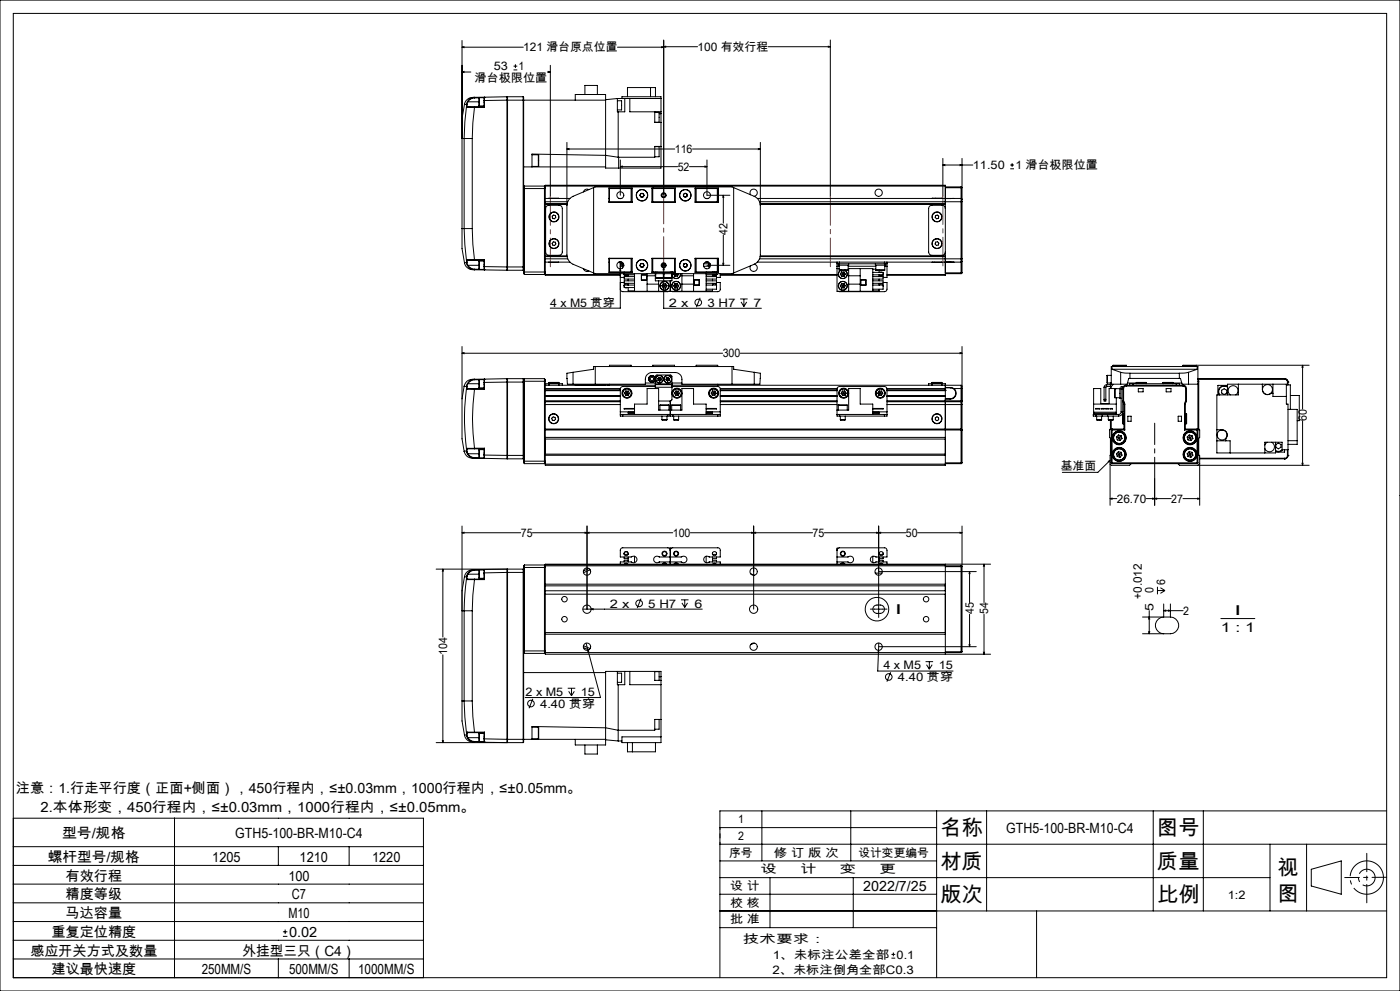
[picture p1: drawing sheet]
<svg xmlns="http://www.w3.org/2000/svg" width="420mm" height="297mm" viewBox="0 0 420 297" stroke-linecap="round" stroke-linejoin="round" font-family="sans-serif">
<g fill="none" stroke="#000" stroke-width=".3">
<path d="M0 0h420v297h-420zM4 4h412v289h-412zM138.6 14.1l.6-.1v.3zM138.6 12.1v56.4M138.6 14.1h18.4M154.1 19.8h1.1M154.6 19.3v1.1M165.1 19.6v39.4M185.2 14.1h13.9M198.5 14l.6 .1-.6 .2zM199.1 14l.6-.1v.2zM199.1 12v46.5"/>
<path d="M199.1 14h10.2M230.5 14h18.6M248.5 13.9l.6 .1-.6 .1zM249.1 12v46.9M138.6 21.6l.6-.2v.3zM138.6 21.6h2.7M139.3 31.3l-.7 4.2v6h.6M139.3 31.3l.6 .1M139.9 31.9l-.4 4.6-.3 5M139.9 31.9l.3 .2M139.9 31.4v.5M140.1 31.8l.2 .2"/>
<path d="M140.1 31.8l-.2 .1M140.1 31.3v.5M140.1 31.3l-.2 .1M140.2 32.1l2.1 .1M140.2 30.4l-.3 1M140.2 30.4l.1 .1M140.3 32h2M140.3 32l-.1 .1M140.3 30.5l-.2 .8M140.3 30.5h3.4M142.3 29.2h-.2a2.61 2.61 0 0 0-2.8 2.1M142.3 32.2l-.4 4.6-.2 4.7"/>
<path d="M142.3 32v.2M142.3 29.2l-1.5 .6-.6 .6M142.3 29.2v.1M142.3 29.3l-.8 .2-1.2 1M142.3 32.2h3M142.3 32h2.9M143.7 29.3l.1 2.4M143.7 29.3h-1.4M143.8 29.3h-.1M143.8 29.3v2.4M143.8 29.3h1.4M143.8 31.7h1.4"/>
<path d="M145.2 30.1h.1M145.2 29.3v.8M145.2 32l.1 .2M145.2 30.1v1.9M145.2 29.3h.1M145.3 29.1v1M145.3 29.1l6.8-.1v1M145.3 29.1l-.1 .2M145.3 30.1v2.1M145.3 29.1l-3 .1M152.1 30v50M152.1 30l-6.8 .1"/>
<path d="M152.1 30h29.6M152.3 29v52M152.3 29l-.2 .2M152.3 29h4.7M154.1 21h1.1M157 29v52M157 29l.1 51M164.2 21.6h.9M164.5 21.4l.6 .2-.6 .1zM172.6 30v-1.7h9.1v22.1h16.6v-13.7M175.5 28.3v-2.7h3.7v2.7M185.2 30.2h1.3v2.7h-1.3"/>
<path d="M185.2 29.5v4h2.2v-4M185.2 29.5h13.1M185.2 29.5l-3.5 .4M185.5 33.5v13.6M186.6 29.5v-.5h11.7v5.1M188.2 29v-2.8h8.4v2.8M188.9 29.5v4h9.4M195.2 26.2v2.8M196.4 33.7h1.3v3M196.4 33.5v3.2h1.9M197.7 34.1h.6M198.3 34.1v2.6"/>
<path d="M139.2 41.5h2.5M139.2 41.5v27M141.7 41.5v27M157.1 50h24.6M157.1 56.5h6.5M157.3 55.8v26.5M157.3 55.8h6M157.3 55.8l-.2 .2M159.6 49.9h1.9M159.6 46.4h1.9M161.5 46.4v3.5M163.3 55.8v26.5"/>
<path d="M163.3 55.8l.3 .2M163.6 55.8v-.3h120v.3M163.6 56v.5M163.6 55.8v.2M163.6 56.5v25M163.6 59.5h7.4M163.6 55.8h120M164.6 59.5h3M170.1 44.7l.6-.2v.3zM170.1 42.7v34.3l.5 1.1 .8 .8 6.7 2.9M170.1 44.7h32.3M176.7 56.8a1.1 1.1 0 0 0-1.7 .7"/>
<path d="M178.1 56.2l-6.2 2.6a3.1 3.1 0 0 0-1.8 2.8M178.1 56.2v25.6M178.1 56.2l.5-.2h41l.5 .2M182.7 59.5h.1M182.7 56.4h7v4.2h-7zM185.5 47.1l-3.8-.5-22.1-.4v3.8M185.6 47.1v3.3M185.6 59.5h.9M186.1 49.9l.6-.1v.3zM186.1 47.9v10.6M186.1 49.9h17.2M189.3 56.5v4"/>
<path d="M189.7 56.5h-6.9v4.1M192 58.5l.3 .5M192.3 59h.6M192.3 58l-.3 .5M192.3 58h.6M192.9 58l.3 .5M193.2 58.5l-.3 .5M195.6 56.4h7v4.2h-7zM195.6 56.5h7M195.8 56.5v4M196 56.4l.1 .1M196.4 44h1.3v3h-1.3"/>
<path d="M198.3 43.9h-1.9v3.2h-10.9M202.4 56.5v4M205 58.3l.1 .6M205.1 58.9l.6 .2M205.5 58l.5 .1M205.5 58l-.5 .3M206 58.1l.1 .6M206.1 58.7l-.4 .4M206.8 49.9h5.3M207.8 44.7h20.3M208.5 56.5h6.8v4.1M208.5 56.4h7v4.2h-7z"/>
<path d="M208.8 56.5v4M211.5 49.8l.6 .1-.6 .2zM211.6 59.5h.9M212.1 47.9v10.6h6.9M215.2 56.5v4M215.3 59.5h.2M217 58.5l.1 .6h-.2zM217 58.5v8.4M220.1 56.2v25.6M220.1 56.2l6.2 2.6M225.2 58.4a1.1 1.1 0 0 1 .4-1.6 1.1 1.1 0 0 1 1.5 .6 1.1 1.1 0 0 1-.8 1.4M226.3 58.8a3.1 3.1 0 0 1 1.8 2.8"/>
<path d="M227.2 59.5h57.9M227.5 44.5l.6 .2-.6 .1zM228.1 42.7l-.1 34.3-.4 1.1-.8 .8-6.7 2.9M279.6 59.5h3M282.9 49.5l.6-.2v.3zM282.9 49.5h9M282.9 47.5v11.2M283.6 59.5v1M283.6 55.8v3.7M283.6 56h4.7M283.6 56.3h4.7M285.1 59.5h1.1"/>
<path d="M285.1 59.5h.1M286.2 59.5h-1.1M286.2 59.5h2.1M288 49.3l.6 .2-.6 .1zM288.3 59.5v1M288.3 59.5l.3 .2M288.3 56v.3M288.3 56l.3 .3h-.3M288.3 56.3v3.2M288.6 47.5v12.2M288.6 59.7v.8M303.1 50.6h1.1"/>
<path d="M303.1 49.5h1.1M303.6 48.9v1.1M138.6 68.5v6l.7 4.3M138.6 68.5h.6M139.2 68.5l.7 9.6M139.2 68.5h2.5M139.3 78.8a2.67 2.67 0 0 0 3 2.1M139.9 78.1l.2 .1M139.9 78.1v.6M139.9 78.7h.2M139.9 78.7l.3 .9M139.9 78.7l-.6 .1"/>
<path d="M140.1 78.7l.2 .8M140.1 78.2v.5M140.2 77.9l-.3 .2M140.2 77.9l.1 .1M140.2 79.6a2.56 2.56 0 0 0 2.1 1.3M140.3 78h2M140.3 78l-.2 .2M140.3 79.5l-.1 .1M140.3 79.5l1.3 1 .7 .2M140.3 79.5h3.4M141.7 68.5l.2 4.7 .4 4.7M142.3 77.9h-2.1"/>
<path d="M142.3 77.9v.1M142.3 77.9h3M142.3 78h2.9M143.8 78.2l-.1 2.5M143.8 78.2v2.5M143.8 78.2h1.4M145.2 79.9h.1M145.2 79.9v.8M145.2 78v1.9M145.3 79.9v1M145.3 77.9l-.1 .1M145.3 77.9v2"/>
<path d="M145.3 79.9l6.8 .1M163.6 61.2h6.5M163.6 76.8h6.5M163.6 78.6h7.4M163.6 61.3h6.5M163.6 60.5h6.7M163.6 77.6h6.7M163.6 61.1h6.5M163.6 76.9h6.5M164 61.8l.5-.3h3.2a.97 .97 0 0 1 1 1v13a.97 .97 0 0 1-1 1h-3a.96 .96 0 0 1-1-1v-13zM164.6 78.6h3M165.7 64.8l.4-.4 .6 .3v.5l-.4 .4-.6-.2z"/>
<path d="M166 72.5l.5 .1 .3 .5-.4 .5-.6-.1-.2-.5zM182.7 78.6h.1M182.7 77.4h7v4.2h-7zM182.7 60.5h.1M182.7 77.6h.1M182.8 77.4v4.1h6.9M182.8 60.5h6.9M182.8 77.5h6.9M185.6 78.6h.9M186.1 78.5v13.9h-21M186.6 79.1v.4h.5M186.7 79.5v.8"/>
<path d="M186.8 79.1h-.7v.7h.6M186.8 78.8v.3M186.8 79.1h.2M189.3 77.5v4M192 79.5l.3 .5M192.3 79l-.3 .5M192.9 79l.3 .5M192.9 79h-.6M193.2 79.5l-.3 .5M195.6 77.4h7v4.2h-7zM195.6 60.5h7M195.6 77.5h7"/>
<path d="M195.8 77.5v4M198.6 79.5h1M198.9 79.1h.4M199.1 78.8v13.6h29.3M202.4 77.5v4M205 79.7l.4 .4M205.2 79.1l-.2 .6M205.7 78.9l.5 .5M205.7 78.9l-.5 .2M206 79.9l-.6 .2M206.2 79.4l-.2 .5M208.5 77.4h7v4.2h-7z"/>
<path d="M208.5 60.5h6.8M208.5 77.5h6.8M208.8 77.5v4M211.1 79.8h1.6M211.1 79.1h1.9M211.6 78.6h.9M212.1 79.5h6.9M212.6 79.1v.4h.5M212.7 79.5v.8M215.2 77.5v4M215.3 79.1h.2M215.3 78.6h.2"/>
<path d="M215.3 77.4v4.1h-6.8M215.3 60.5h.2M215.3 77.6h.2M215.4 79.8h.1M216.9 78.9h.2l-.1 .6zM217 70.4v9.1M226.3 79.2a1.1 1.1 0 0 1 .9 1.4 1.1 1.1 0 0 1-1.6 .6 1.1 1.1 0 0 1-.4-1.5M227.2 78.6h23.9M227.9 60.5h60.4M227.9 77.6h60.4M228 61.1h55.6M228 76.9h55.6"/>
<path d="M228.1 61.2h55.5M228.1 76.8h55.5M228.1 61.3h55.5M251.1 79.1h.7M251.1 78.6h.7M251.1 79.1v.7M251.1 79.8v7.5h10.7v-6.8h-7.3M251.1 78.6v.5M251.1 79.8h.6M251.6 79.1v.4h3v-.4M251.7 79.5v1.4M251.8 78.6v.5"/>
<path d="M251.8 78.6h13.5M251.8 79.1h13.5M254.5 79.5v1.4M254.5 79.8h8.2M262.6 79.1v.4h3v-.4M262.7 79.5v1.4M265.3 79.1h.8M265.3 78.6h.8M265.3 78.6v.5M265.4 79.5v1.4M265.4 79.8h.7M266.1 79.1v.7"/>
<path d="M266.1 78.6v.5M266.1 79.8v3.3h-1.2M279.6 78.6h3M280.6 64.7l.6-.3 .4 .4v.6l-.6 .2-.4-.4zM280.7 72.6l.6-.1 .4 .4-.2 .5-.6 .2-.4-.5zM283.6 62.5a.97 .97 0 0 0-1-1h-3a.96 .96 0 0 0-1 1v13a.96 .96 0 0 0 1 1h3a.97 .97 0 0 0 1-1M283.6 77.6v1M283.6 77.6v.9M283.6 60.5v17.1M283.6 78.6v3.7M285.1 78.5l1.1 .1M285.1 78.6h1.1"/>
<path d="M285.1 78.5v.1M285.1 78.5l-19 .1M286.2 78.6h2.1M288.3 60.5h.3M288.3 77.6h.3M288.3 77.6v1M288.3 60.5v17.1M288.3 78.6v3.2M288.6 77.6v.7M288.6 78.3l-.3 .3M288.6 60.5v17.1M288.6 78.3v3.5"/>
<path d="M142.3 80.7v.2M142.3 80.9h3M142.3 80.7h1.4M143.7 80.7h.1M143.8 80.7h1.4M145.2 80.7l.1 .2M145.2 80.7h.1M152.1 80v1l-6.8-.1M152.1 80h5M152.1 80.9l.2 .1M152.3 81h4.7M157.1 80v1.5"/>
<path d="M157.1 81.5v.5l.2 .3M157.1 80.9l-.1 .1M157.1 81.5h6.5M157.3 82.3h6M163.6 82.3v.2h22.5M163.6 81.5v.5M163.6 82v.3M163.6 82.3h22.5M163.6 82l-.3 .3M175 80.5a1.12 1.12 0 0 0 1.7 .7M178.1 81.8l.5 .2h41l.5-.2M186.1 80.6l.1 .6h-.3z"/>
<path d="M186.1 86.7l.2 .5 .5 .2 13.9-.1M186.1 83.1h1.2M186.1 84.7h1.2M187.2 82l.1 .3M187.2 82.3h.1M187.3 85.4a.63 .63 0 0 1 .5-.3 .63 .63 0 0 1 .6 .3M187.3 82.4a.61 .61 0 0 0 .5 .4 .61 .61 0 0 0 .6-.4M187.3 81.5v.1M187.3 82v.4M187.3 85.4v.8h3.1M187.3 85.4h3.1M187.3 82.4h3.1"/>
<path d="M187.3 85.5v.3M187.3 82.5h1M187.5 86.2h.7M188.5 82.4v.5M188.5 83.6v.6M188.5 84.9v.5M188.5 86.2v1h1.9M190.4 82v5.3h21.4v-5.3M190.4 82.9h-3.1v.7h3.1M190.4 84.2h-3.1v.7h3.1M192.3 80h.6M192.4 82.4h1.6v1.6h-1.6z"/>
<path d="M192.4 83.9v-1.5h1.6v1.5M194.1 82v5.3M194.1 82.7h2.5M194.1 85.2h3.5M195.6 81.5h7M196.1 81.5l-.1 .1M196.6 82v.3M196.6 83.4v.8h5v-.8M196.6 81.5v.1M196.6 82.3v1.1M196.6 83.4h5M196.6 82.3h.1"/>
<path d="M196.7 83.2h.1M196.7 83.2h2.3M196.7 82v1.2M197.1 81.5v.1M197.6 84.2v3.1M198.6 85.7l.4 .6M198.6 85.7h1.5M199 85h.7M199 85l-.4 .7M199 86.3h.7M199 85l.4 .7M199 83.2l-2.3 .1"/>
<path d="M199 82v1.2M199 82.3h.2M199.1 80.3l.1 .6h-.3zM199.2 83.2l1.4 .1M199.2 83.2h1.4M199.2 82v1.2M199.4 85.7l-.4 .6M199.4 85.7l.3 .6M199.7 85l.4 .7M199.7 85l-.3 .7M200.1 85.7l-.4 .6M200.6 83.2h.9"/>
<path d="M201.1 81.5v.1M201.1 84.2v3.1M201.5 83.2l-.9 .1M201.5 82v1.2M201.5 82.3h.1M201.6 82v.3M201.6 81.5v.1M201.6 82.3v1.1M201.6 81.5v.2M201.7 81.5l-.1 .1M202.1 85.7h1.5M202.1 82.2h1.5"/>
<path d="M202.1 82.2l.4 .6M202.1 85.7l.4 .6M202.2 82l-.1 .2M202.4 81.6h.1M202.5 85h.7M202.5 86.3h.7M202.5 82.8h.7M202.5 85l-.4 .7M202.5 85l.3 .7M202.7 82l.1 .2M202.8 82.2l-.3 .6M202.8 82.2l.4 .6"/>
<path d="M202.8 85.7l-.3 .6M202.8 85.7l.4 .6M202.9 82l-.1 .2M203.2 85l.4 .7M203.2 85l-.4 .7M203.5 82l.1 .2M203.6 82.2l-.4 .6M203.6 85.7l-.4 .6M204.1 82a1.3 1.3 0 0 1-1 1.4 1.3 1.3 0 0 1-1.5-.9M204.2 82a1.36 1.36 0 0 1-1 1.5 1.36 1.36 0 0 1-1.6-.8M204.6 82v5.3M204.6 82.7h3.5"/>
<path d="M204.6 85.2h3.5M208.1 82v5.3M208.2 83.9h1.6v1.6h-1.6zM208.2 83.9h1.5v1.5h-1.5zM210 89.2l-1.1 2.9M211.8 80.5h.1M211.8 81.5v.1M211.8 82.9h3.1v.7h-3.1M211.8 84.2h3.1v.7h-3.1M211.8 85.4h3.1v1.3h-3.1M211.8 82.4h3.1M213.7 84.9v.5a.63 .63 0 0 1 .6-.3 .63 .63 0 0 1 .6 .3"/>
<path d="M213.7 81.5v.1M213.7 83.6v.6M213.7 86.7v.5h-1.9M213.8 82.5h1M214 81.6h.7M214.9 82.4a.61 .61 0 0 1-.6 .4 .61 .61 0 0 1-.6-.4v.5M214.9 81.6h.1M214.9 82v.3zM214.9 85.5v.3M214.9 84.7h1.2l-.1 2.3-.7 .4-13.8-.1M214.9 82.3h.1M215.4 81h.1"/>
<path d="M216.1 82v1.1h-1.2M216.1 82.5h35M216.1 82.3h35M222 89.6h2.3M222.3 90.5l.9 1.4M223.2 89.6v2.3M224 90.5l-.8 1.4M251.1 80.5h.6M251.7 80.9h.1M251.7 80.9h2.8M252.1 82.2l.4 .6M252.1 82.2h1.5"/>
<path d="M252.1 85.7l.4 .6M252.2 81a1.35 1.35 0 0 0-.4 2 1.35 1.35 0 0 0 2.1 0 1.35 1.35 0 0 0-.4-2M252.3 81a1.3 1.3 0 0 0-.5 2 1.3 1.3 0 0 0 2.1 0 1.3 1.3 0 0 0-.6-2M252.4 81.5h.8M252.4 81.5l-.3 .7M252.4 81.5l.8 1.3M252.4 85l-.3 .7M252.4 85l.9 1.3M253.2 85h-.8M253.2 85l.4 .6M253.2 85l-.7 1.3M253.2 82.8h-.7"/>
<path d="M253.2 81.5l.4 .7M253.2 81.5l-.7 1.3M253.3 86.3h-.8M253.6 82.2l-.4 .6M253.6 85.6l-.3 .7M253.6 85.6l-1.5 .1M254.5 80.9l-2.7 .1M254.6 80.5v6.8M254.6 82.7h3.5M254.6 85.2h3.5M258.1 80.5v6.8M258.2 83.9h1.6v1.6h-1.6z"/>
<path d="M258.2 83.9h1.6v1.5h-1.6M261.8 81.6h3.1v.8M261.8 82.9h3.1v.7h-3.1M261.8 84.2h3.1v.7h-3.1M261.8 85.4h3.1M261.8 82.4h3.1M261.8 80.7h.9M262.7 80.9l.1 .1M262.7 80.9h2.7M262.8 81h.1M262.8 81h2.6M263.7 81v.6"/>
<path d="M263.7 82.4v.5M263.7 83.6v.6M263.7 84.9v.5M263.7 86.7v.5h-1.9M263.8 82.4a.61 .61 0 0 0 .6 .4 .61 .61 0 0 0 .5-.4M263.8 85.4a.63 .63 0 0 1 .6-.3 .63 .63 0 0 1 .5 .3M263.8 82.5h1.1M264 81.6h.7M264.9 82v.3M264.9 85.5v.3M264.9 84.7h1.2v2a.73 .73 0 0 1-.8 .7l-13.8-.1M264.9 85.4v1.3h-3.1"/>
<path d="M264.9 82.3h.1M265.4 81h.1M266.1 82.3h17.5M283.6 82.3v.2h-17.5M283.6 82h4.7M283.6 81.8h4.7M288.3 81.8h.3M288.3 81.8v.2M288.6 81.8l-.3 .2M138.6 105.9l.6-.2v.3zM138.6 103.9v15.6M138.6 105.9h78.2"/>
<path d="M138.6 119.5v12l.6 3.8M139.2 115.7l-.6 3.8M139.2 115.7h.1M139.3 115.7l.6 .1M139.9 116.4a69.6 69.6 0 0 0 0 18.2M139.9 116.4l.3 .2M139.9 115.8v.6M140.1 116.3l.2 .2M140.1 116.3l-.2 .1M140.1 115.8v.5M140.1 115.8h-.2M140.2 116.6l2.1 .1"/>
<path d="M140.2 114.9l-.3 .9M140.2 114.9l.1 .1M140.3 116.5h2M140.3 116.5l-.1 .1M140.3 115l-.2 .8M140.3 115h3.4M142.3 113.7a2.65 2.65 0 0 0-3.1 2M142.3 116.7a65.4 65.4 0 0 0 0 17.6M142.3 116.5v.2M142.3 113.7a2.45 2.45 0 0 0-2.1 1.2M142.3 113.7v.1M142.3 113.8l-.8 .2-1.2 1"/>
<path d="M142.3 116.7h3M142.3 116.5h2.9M143.7 113.8l.1 2.4zM143.8 116.2h1.4M145.2 114.6h.1M145.2 113.8v.8M145.2 116.5l.1 .2M145.2 114.6v1.9M145.2 113.8h.1M145.2 113.8h-2.9M145.3 113.6v1M145.3 113.6l6.8-.1v1"/>
<path d="M145.3 113.6l-.1 .2M145.3 114.6v2.1M145.3 113.6l-3 .1M152.1 114.5l-6.8 .1M152.1 114.5v22M152.1 114.5h5M152.3 113.5v24M152.3 113.5l-.2 .2M152.3 113.5h4.7M157 113.5l.1 .3M157 113.5v24M157.1 113.8v.5"/>
<path d="M157.1 114.3h6.5M157.1 114.3v23.9M157.3 113.5v25.5M157.3 113.5h6M157.3 113.5l-.2 .3M163.3 113.5v25.5M163.3 113.5l.3 .8M163.6 114.3v14.3M163.6 115.5h33M163.6 117h22.5M163.6 118.7h22.5M163.6 117.1h22.5"/>
<path d="M163.6 118.6h22.5M163.6 116.4h22.5M163.6 116.9h22.5M163.6 118.8h22.5M163.7 115.5v-.5h5v.5M164.7 114.7h3M164.7 114.7v.8M164.8 115h2.8M167.7 114.7v.8M170.1 113.4h.1M170.1 113.4l.1 1.7h1.7M171.9 115.1h21.7a3.3 3.3 0 0 1 .6-2.8l.6-.5 .8-.1h7a1.99 1.99 0 0 1 2 2v1.4h21.7"/>
<path d="M171.9 111.6l-1.8 .3v1.5M171.9 111.6l6.2-.9v-.8h42v.8l6.2 .9M171.9 111.6v3.5M172.6 115.5h9.1M178.6 109.9v5.2M182.8 109.9v-.4h6.5v.4M182.8 115.1v.3l-.6 .1M187.4 117.8l.3 .7M187.4 117.8l.7 .1M187.7 118.5h.7M187.7 117.2h.8M187.7 117.2l-.3 .6"/>
<path d="M187.7 117.2l.4 .7M188.1 117.9l-.4 .6M188.1 117.9l.3 .6M188.1 117.9h.7M188.5 117.2l.3 .7M188.5 117.2l-.4 .7M188.8 117.9l-.4 .6M193.6 114.8h3M195.8 109.9v-.4h6.6v.4M196.6 115.3v.8M196.6 115v.3M196.6 115v-2.2l.5-.4h4.2l.3 .4v2.2"/>
<path d="M196.6 115.8h-9.9l-.4 .3-.2 .3v7M196.6 115.3h5M196.6 116.1h5M196.6 116.1v.3M196.6 115h5M197.3 113.4l.1 .6M197.3 113.4l.5 .3M197.4 114l.5 .2M197.7 113.1l-.4 .3M197.7 113.1l.6 .2M197.7 113.1l.2 1.1M197.8 113.7l.6 .1"/>
<path d="M197.8 113.7l-.4 .3M198.3 113.3l.1 .5M198.3 113.3l-.5 .4M198.4 113.8l-.5 .4M199.8 113.8l.4 .4M199.9 113.3l-.1 .5M199.9 113.3l.4 .4M200.3 113.7l-.5 .1M200.3 113.7l.5 .3M200.4 113.1l.5 .3M200.4 113.1l-.5 .2M200.4 113.1l-.2 1.1"/>
<path d="M200.8 114l-.6 .2M200.9 113.4l-.1 .6M200.9 113.4l-.6 .3M201.6 115.3v.8M201.6 116.1v3.7l-.5 .4M201.6 115v.3M201.6 115.9l14.2 .1 .3 .4v7M201.6 115.5h86.7M201.6 114.8h3M202.4 117.8l.3 .7M202.4 117.8l.7 .1M202.7 118.5h.7"/>
<path d="M202.8 117.2h.7M202.8 117.2l-.4 .6M202.8 117.2l.6 1.3M203.1 117.9l-.4 .6M203.1 117.9h.7M203.5 117.2l.3 .7M203.5 117.2l-.4 .7M203.8 117.9l-.4 .6M208.8 109.9v-.4h6.4l.1 .4M213.4 117.8l.3 .7M213.4 117.8l.7 .1M213.7 118.5h.7"/>
<path d="M213.7 117.2h.8M213.7 117.2l-.3 .6M213.7 117.2l.4 .7M214.1 117.9l-.4 .6M214.1 117.9l.3 .6M214.1 117.9h.7M214.5 117.2l.3 .7M214.5 117.2l-.4 .7M214.8 117.9l-.4 .6M215.3 115.1v.4M216.1 117h35M216.1 118.7h35"/>
<path d="M216.1 117.1h35M216.1 118.6h35M216.1 116.4h35M216.1 116.9h35M216.1 118.8h35M219.6 109.9v5.2M222.1 105.9h66.5M226.3 111.6l1.8 .3v1.5M226.3 111.6v3.5M228.1 113.4l-.1 1.7h-1.7M228.1 113.4h.1M252.3 117.9l.5 .6"/>
<path d="M252.7 117.2l-.4 .7M252.7 117.2l.4 .7M253.1 117.9l-.3 .6M253.1 117.9l.4 .6M253.4 117.2h-.7M253.4 117.2l.4 .6M253.4 117.2l-.3 .7M253.5 118.5h-.7M253.8 117.8l-.3 .7M253.8 117.8l-1.5 .1M263.3 117.8l.4 .7M263.3 117.8l.8 .1"/>
<path d="M263.7 118.5h.7M263.7 117.2h.8M263.7 117.2l-.4 .6M263.7 117.2l.4 .7M264.1 117.9l.3 .6M264.1 117.9h.7M264.5 117.2l.3 .7M264.5 117.2l-.8 1.3M264.8 117.9l-.4 .6M266.1 116.4h17.5M266.1 118.7h17.5l-17.5 .1M266.1 117h17.5"/>
<path d="M266.1 117.1h17.5M266.1 118.6h17.5M266.1 116.9h17.5M278.6 115.5v-.5h5v.5M279.6 114.7h3M279.6 114.7v.8M279.7 115h2.8M282.6 114.7v.8M283.6 115.5v.9M283.6 116.9v.1M283.6 117h.1M283.6 115.5v.6h1.5"/>
<path d="M283.6 116.2h1.5M283.6 116.4v.5M283.6 117v3.1M283.6 119.6h1.5M283.6 119.5h1.5M285.1 116.1l1.1 .3M285.1 116.2a1.62 1.62 0 0 1 1.6 1.7 1.62 1.62 0 0 1-1.6 1.6M285.1 116.1v.1M285.1 119.5v.1M286.2 116.4a1.77 1.77 0 0 1 .6 2 1.77 1.77 0 0 1-1.7 1.2M286.2 116.4h2.1M288 105.7l.6 .2-.6 .1z"/>
<path d="M288.3 115.5v.9M288.3 115.5a.61 .61 0 0 1 .1 .9h-.1M288.3 116.4v3.7M288.6 103.9v16.2M331.2 119.7v.5h.6v-.5M331.2 116.1h.6M331.2 119.7h.6M331.2 116.1v3.6M331.8 116.1v3.6M332 115.3l-.6 .3-.2 .5M332 115.8l-.2 .3M332 115.3v.5"/>
<path d="M332.2 112.5h.1M332.1 112.5l.1 2.3M332.2 112.5v2.3M332.2 114.8h1.2M332.2 112.5h1.2M333.1 114.8v1.6M333.4 115l-.2 .3h-1.2M333.4 115.7v.7M333.6 110.7h25.6M333.6 110.7l2.6 .9M333.6 109.9v.8M333.9 115.1l-.5 .6-1.4 .1"/>
<path d="M333.9 109.9v-.4h4v.4M333.9 109.6h4M334.4 116.5l.1 2.7zM334.5 119.2h1.5M334.9 116.4v.1M334.9 119.2v5M336 116.5l-3.3-.1v4.6h-2.5v-4.6h-2.1v7.8M336.2 111.6l2.8 .3M336.2 115.1h-2.8v-5.2h26v18.7M336.2 111.6v3.5M336.3 116.3h-.3v3h.3M336.3 116.6h.5"/>
<path d="M336.3 116.6v6.8M336.8 116.4v-.6h-.5v.8M336.8 116.4h.3M336.8 116.4v7M337.1 116.4v3.7M337.9 115.7a.73 .73 0 0 0-.8 .7M337.9 115.5v.2M337.9 115.5a.97 .97 0 0 0-1.1 .9M337.9 115.5h17M337.9 115.7h17M338.2 114.8h2.7M339 113.4h-.4l-.5 1.7h-1.9"/>
<path d="M339 111.9h14.8M339 113.4h14.8M339 111.9v1.5M339.9 115h-1v.5M339.9 115h13M339.9 115v.5M340.9 114.9l.1 .1M340.9 114.7h3M340.9 114.9h3M340.9 114.7v.2M341.5 116.4h1.4v1h-1.4zM343.9 114.9l-.1 .1"/>
<path d="M343.9 114.7v.2M348.9 114.7h3M348.9 114.9l.1 .1M348.9 114.9h3M348.9 114.7v.2M349.8 116.4h1.5v1h-1.5zM351.9 114.9l-.1 .1M351.9 114.8h2.6M351.9 114.7v.2M352.9 115h1v.5M352.9 115v.5M353.8 113.4h.4l.4 1.7h2"/>
<path d="M353.8 111.9v1.5M354.9 109.6h4M354.9 115.7l.7 .3 .1 .4M354.9 115.5v.2M354.9 115.5a1.02 1.02 0 0 1 1.1 .9M355.7 116.4h.3M355.7 116.4v3.7M356 116.4v3.7M356.6 111.6l-2.8 .3M356.6 115.1h2.8M356.6 111.6v3.5M358.9 109.5v.4"/>
<path d="M359.2 110.7l-2.6 .9M359.2 109.9v.8M359.4 113.7l.2 .6M359.4 113.5h26M359.4 114.3h.2M359.4 113.7h26M359.6 114.3v14.3M366.5 116.9l.7-.4 .8 .4v.9l-.8 .4-.7-.4zM368.3 115.9a1.77 1.77 0 0 0-2.3 .2 1.77 1.77 0 0 0-.2 2.3M368.3 116.1a1.65 1.65 0 0 0-2.2 .1 1.65 1.65 0 0 0-.2 2.2M368.3 118.4v-3.3h17.6v6h.5v15.4M368.3 115.5h-2.9v2.9"/>
<path d="M369.1 118.4a1.5 1.5 0 0 1-.3-2.3 1.5 1.5 0 0 1 2.3 0 1.5 1.5 0 0 1-.4 2.3M371.5 115.1v3.3h-6.4v17.3h17.6v-3.2M378.7 115.1v1.6a1.54 1.54 0 0 0 .9 1.5 1.54 1.54 0 0 0 1.7-.3h.6M381.9 115.1v3.7h4M385.4 113.5h.1M385.4 113.5a1.09 1.09 0 0 1 1 1M385.4 113.7a.84 .84 0 0 1 .8 .8M385.4 113.5v.2M385.9 115.4h1.2v7.3M386.2 114.5h.2M386.2 114.5v.9M386.4 114.5h.1"/>
<path d="M386.4 114.5v.9M387.1 118.5h2.7v7.6h-.7M390.8 109.5l.1 .6h-.3zM390.8 109.5v13.1M392.7 109.5h-37.8v.4M139.2 135.3a2.65 2.65 0 0 0 3.1 2M139.2 135.3h.1M139.9 134.6l.2 .1M139.9 134.6v.5M139.9 135.1l.2 .1M139.9 135.1l.3 1M139.9 135.1l-.6 .2"/>
<path d="M140.1 135.2l.2 .8M140.1 134.7v.5M140.2 134.4l-.3 .2M140.2 134.4l.1 .1M140.2 136.1a2.56 2.56 0 0 0 2.1 1.2M140.3 134.5h2M140.3 134.5l-.2 .2M140.3 136l-.1 .1M140.3 136l.6 .6 1.4 .6M140.3 136h3.4M142.3 134.3l-2.1 .1M142.3 134.3v.2"/>
<path d="M142.3 137.2v.1M142.3 134.3h3M142.3 134.5h2.9M142.3 137.3l3 .1M142.3 137.2h1.4M143.7 137.2l.1 .1M143.8 134.8l-.1 2.4M143.8 134.8v2.5M143.8 134.8h1.4M143.8 137.3h1.4M145.2 136.4h.1M145.2 136.4v.8"/>
<path d="M145.2 137.2l.1 .2M145.2 137.2v.1M145.2 134.5v1.9M145.3 136.4v1M145.3 134.3l-.1 .2M145.3 134.3v2.1M145.3 136.4l6.8 .1M152.1 136.5v1l-6.8-.1M152.1 136.5h5M152.1 137.3l.2 .2M152.3 137.5h4.7M157.1 138.2v.5l.2 .3"/>
<path d="M157.1 137.3l-.1 .2M157.1 138.2h6.5M157.3 139h6M163.6 128.6v.3M163.6 128.9h124.7M163.6 131.1h120M163.6 131.6h120M163.6 128.6h124.7M163.6 139.1h120M163.6 136.5h120M163.6 136.1h120M163.6 120.1h22.5"/>
<path d="M163.6 120.4h22.5M163.6 121.2h22.5M163.6 138.7l-.3 .3M165.5 125.3l.4-.3 .6 .1 .2 .6-.5 .3-.5-.1zM186.1 124.2h.7M186.1 124.2v.5h.7M186.1 123.4v.8M186.1 123.4h4.3M186.8 124.2h13.5M186.8 124.7h13.5M186.8 124.2v.5M190.4 124.2v-3.1h3.7v-4.7h3.5v6.5h7v-6.5h3.5v4.7h3.7v3.1"/>
<path d="M190.4 123.5h-1.9v.4h1.9M190.4 122.4h-3.1v.2h3.1M197.6 120.2h3.5M198 121.5h2.7M198 121.5v1.4M198.6 125.8h1.5M198.6 124.7v1.1M200.1 124.7v1.1M200.3 124.2h1.5M200.3 124.7h.8M200.3 124.2v.5M200.7 121.5v1.4"/>
<path d="M201.1 124.7h.7M201.1 120.2v4.5M201.5 121.5h2.7M201.5 121.5v1.4M201.8 124.2h13.5M201.8 124.7h13.5M201.8 124.2v.5M202.1 125.8h1.5M202.1 124.7v1.1M203.6 124.7v1.1M204.2 121.5v1.4M211.8 123.5h1.9v.4h-1.9"/>
<path d="M211.8 122.4h3.1v.2h-3.1M211.8 123.4h4.3M215.3 124.2h.8M215.3 124.2v.5M216.1 124.2v.5h-.8M216.1 123.4v.8M216.1 120.1h35M216.1 120.4h35M216.1 121.2h35M251.1 124.2h.7M251.1 122.9h3.5v-6.5h3.5v4.7h3.7v3.1M251.5 121.5h2.7"/>
<path d="M251.5 121.5h.1M251.5 121.5v1.4M251.8 124.2h13.5M251.8 124.2v.5M251.8 124.7h13.5M252.1 125.8h1.5M252.1 124.7v1.1M253.6 124.7v1.1M254.2 121.5v1.4M261.8 123.5h1.9v.4h-1.9M261.8 122.4h3.1v.2h-3.1M261.8 123.4h4.3"/>
<path d="M265.3 124.2h.8M265.3 124.2v.5M266.1 124.2v.5h-.8M266.1 123.4v-6.8a.73 .73 0 0 0-.8-.8l-13.9 .2-.3 .4v8.3h.7M266.1 123.4v.8M266.1 120.1h22.2M266.1 120.4h22.2M266.1 121.2h22.2M280.6 125.2l.5-.3 .5 .3v.6l-.5 .3-.5-.3zM283.6 120.4v19h-120v-10.5M283.6 120.1v.3M283.6 138.7h4.7"/>
<path d="M283.6 139h4.7M288.3 128.6l.3 .3h-.3M288.3 138.7h.3M288.3 138.7v.3M288.3 128.6v.3M288.3 120.1h.3M288.3 120.1v.3M288.3 120.4v.8M288.3 121.2h.3M288.3 121.2v7.4M288.3 128.9v9.8M288.6 138.7l-.3 .3"/>
<path d="M288.6 120.3l-.3 .1M288.6 120.1v.2M288.6 120.3v.9M288.6 121.2v17.5M328.1 121.1h6.8M328.2 123.5h6.6v.4h-6.6zM328.7 122.4h1.3v.2h-1.3zM328.8 124.2h-.8v.5h.8M328.8 124.2h6.8M328.8 124.7h1.9M328.8 124.2v.5M329 125.8h1.5"/>
<path d="M329 124.7v1.1M330.5 122.4h.7v.2h-.7zM330.5 124.7v1.1M330.7 124.7h1.5M330.7 124.2v.5M331.8 122.4h.7v.2h-.7zM332.2 124.7h3.4M332.2 124.2v.5M332.5 125.8h1.5M332.5 124.7v1.1M332.5 138.3l.5-.3-.3 .5zM333 122.4h.8v.2h-.8z"/>
<path d="M333 138l-3.6 3.6h-10.7M333.1 128.6l-.2 .2v2.3l.5 .5M333.1 128.6h4.1M333.1 125.9v2.7M333.1 131.3v5M333.4 138.7l.2 .3M333.4 138.7h.2M333.4 128.9h.2M333.4 128.9l.2-.3v.3M333.4 136.1l-.4 .4v14.9M333.4 125.9v2.7M333.4 128.9v9.8"/>
<path d="M333.6 138.7v.3M333.6 128.9h3.8M333.6 138.7h25.5M333.6 139h25.5M333.6 128.9v9.8M334 124.7v1.1M334.9 131l.3 .8M334.9 131l.9 .2M334.9 136l.3 .8M334.9 136l.9 .2M335.2 131.8l.8 .2M335.2 136.8l.8 .3"/>
<path d="M335.5 130.4l-.6 .6M335.5 130.4l.9 .2M335.5 130.4l.3 .8M335.5 135.4l-.6 .6M335.5 135.4l.9 .2M335.5 135.4l.3 .8M335.6 124.2v.5M335.8 131.2l.8 .2M335.8 131.2l.2 .8M335.8 131.2l-.6 .6M335.8 136.2l-.6 .6M335.8 136.2l.2 .9"/>
<path d="M335.8 136.2l.8 .2M336.3 123.4l-.2 .6-.5 .2M336.3 123.4h.5M336.4 130.6l.2 .8M336.4 130.6l-.6 .6M336.4 135.6l.2 .8M336.4 135.6l-.6 .6M336.6 131.4l-.6 .6M336.6 136.4l-.6 .7M336.8 123.4a1.21 1.21 0 0 1-1.2 1.3M336.9 124v3M336.9 124h.2"/>
<path d="M336.9 127h.2M336.9 120.4l.3 .8M337.1 120.1v.2M337.1 120.1h-.3l.1 .3M337.1 124l.1 .1M337.1 120.3l.3 .9M337.1 120.3l-.2 .1M337.1 124v3M337.2 126.9l-.1 .1M337.2 128.6l.2 .3M337.2 121.2h.2M337.2 121.2v7.4"/>
<path d="M337.4 121.2v7.7M338.3 124.7h1v1.6h-1zM339.4 139l-.5 .4h-5.5l-.4-.3M353.4 139l.5 .4h38.8M353.4 124.7h1v1.6h-1zM355.4 121.2h.2M355.4 128.9h3.7M355.4 121.2v7.7M355.6 126.9l.1 .1M355.6 128.6l-.2 .3M355.6 128.6h4M355.6 121.2v7.4"/>
<path d="M355.6 120.3l-.2 .9M355.6 120.3l.2 .1M355.7 124l-.1 .1M355.7 120.1h.3M355.7 120.1l-.1 .2M355.7 124v3M355.7 124h.2M355.7 127h.2M355.8 120.4l-.2 .8M355.9 124v3M356 120.1l-.2 .3M356.2 136l.2 .8"/>
<path d="M356.2 136l1.7 .4M356.2 131l.2 .8M356.2 131l1.7 .4M356.4 136.8l.9 .3M356.4 131.8l.9 .2M356.8 135.4l.8 .2M356.8 135.4l-.6 .6M356.8 135.4l.5 1.7M356.8 130.4l.8 .2M356.8 130.4l-.6 .6M356.8 130.4l.2 .8M357 131.2l-.6 .6"/>
<path d="M357 131.2l.3 .8M357.6 135.6l.3 .8M357.6 135.6l-1.2 1.2M357.6 130.6l.3 .8M357.6 130.6l-.6 .6M357.9 136.4l-.6 .7M357.9 131.4l-.6 .6M359.1 138.7v.3M359.1 138.7h.3M359.1 128.9h.3M359.1 128.9v-.3l.3 .3M359.1 128.9v9.8"/>
<path d="M359.4 138.7l-.3 .3M359.4 136.1l.5 .5v14.8M359.4 128.9v9.8M359.6 128.6l.3 .3v2.2l-.5 .5M359.6 131.3v5M359.9 137.5h25.5M359.9 139l-.5 .4M359.9 137.3h25.5M365.1 128.8a2.67 2.67 0 0 1 2.7 .6 1.57 1.57 0 0 1-.1 2v.7M365.1 132.1h3.9v3.6M380.2 132.5l-.8 .9M381.5 132.5a1.5 1.5 0 0 1 .4 2.5 1.5 1.5 0 0 1-2.5-.6"/>
<path d="M382.8 133.2l.7-.4 .8 .4v.9l-.8 .4-.7-.4zM384.7 134.8a1.58 1.58 0 0 1-2 .2M384.8 134.8a1.68 1.68 0 0 1-2.1 .3M385.4 137.5h.1M385.4 134.8v.7h-2.7M385.4 137.3v.2M386.2 136.5a.84 .84 0 0 1-.8 .8M386.2 136.5h.2M386.2 134.8v1.7M386.4 136.5h.1M386.4 136.5a1.09 1.09 0 0 1-1 1M386.4 134.8h-1.8v-2.3h-5.2v3.2"/>
<path d="M386.4 132.1h2.7M386.4 122.7h2.7v10.5h-2.7M390.6 138.8h.3l-.1 .6zM390.8 126.1v13.3M138.6 159.7l.6-.2v.3zM138.6 157.7v52.4M138.6 159.7h17.6M175.5 159.5l.6 .2-.6 .1zM176.1 159.7l.6-.2v.3zM176.1 157.7v24.9M201.8 159.7h-42.1M207.1 159.7h36.7"/>
<path d="M225.5 159.5l.6 .2-.6 .1zM226.1 159.7l.6-.2v.3zM226.1 157.7v24.9M247.3 159.7h24.4M263 159.5l.6 .2-.6 .1zM263.6 159.7l.6-.2v.3zM263.6 157.7v22.4M275.3 159.7h13.3M288 159.5l.6 .2-.6 .1zM288.6 157.7v37.6M333 149.4l.6-.1v.3zM333 149.4h2"/>
<path d="M343.9 149.4h7.5M345.8 149.3l.6 .1-.6 .2zM346.4 149.4l.6-.1v.3zM346.4 143.5v7.9M354.9 149.4h5M359.3 149.3l.6 .1-.6 .2zM132.9 170.6l.1 .6h-.3zM132.9 170.6v20.3M139.3 172.8l-.7 4.3v6h.6M139.3 172.8l.6 .1M139.9 173.5l-.4 4.6-.3 5M139.9 173.5l.3 .2"/>
<path d="M139.9 172.9v.6M140.1 173.4l-.2 .1M140.1 173.4l.2 .2M140.1 172.9v.5M140.1 172.9h-.2M140.2 173.7h2.1M140.2 172l-.3 .9M140.2 172l.1 .1M140.3 173.6h2M140.3 173.6l-.1 .1M140.3 172.1l-.2 .8M140.3 172.1h3.4"/>
<path d="M142.3 170.7h-.2a2.61 2.61 0 0 0-2.8 2.1M142.3 173.7l-.4 4.7-.2 4.7M142.3 173.6v.1M142.3 170.7l-1.2 .4-.9 .9M142.3 170.7v.2M142.3 170.9l-1.4 .5-.6 .7M142.3 173.7h3M142.3 173.6h2.9M142.3 170.9h1.4M143.8 170.8v2.5M143.8 170.8h1.4M143.8 173.3h1.4"/>
<path d="M145.2 173.6l.1 .1M145.2 171.7h.1M145.2 170.8v.9M145.2 171.7v1.9M145.3 170.7v1M145.3 170.7l6.8-.1v1M145.3 170.7l-.1 .1M145.3 171.7v2M145.3 170.7h-3M152.1 170.7l.2-.1v52l-.2-.2M152.1 171.6v50M152.1 171.6l-6.8 .1"/>
<path d="M152.1 171.6h5M157 170.6v52M157 170.6h-26.2M157 170.6l.1 .1M157.1 170.1v25M157.1 170.1h6.5M157.3 169.3v26.5M157.3 169.3l-.2 .3v.5M157.3 169.3h6M163.3 169.3v26.5M163.3 169.3l.3 .3h124.7M163.6 178l120 .1"/>
<path d="M163.6 175.1h120M163.6 175.6h120M163.6 169.2h120M176.7 170.4l-1.7 .7M177.1 170.8l-2.1 .8M186.1 169.1v-.7h3.2a1.03 1.03 0 0 0 1.5 0 1.03 1.03 0 0 0 0-1.5 1.03 1.03 0 0 0-1.5 0h-3.2v-2.1l.2-.4 .4-.2h13.8l.5 .3 .1 .4 .2-.5 .4-.2h13.8l.5 .3 .1 2.4h-3.3a1.02 1.02 0 0 0-1.4 .1 1.02 1.02 0 0 0 0 1.4 1.02 1.02 0 0 0 1.4 0h3.3v.7M187.3 165.7v.4M187.3 166.9v.5h1.2M187.3 166.2h1.1M187.3 169.1l.6-.3 .4 .3M187.5 165.4h.7M188.5 165.7v.4"/>
<path d="M188.5 166.9v1.5M188.5 167.9h-1.2v.5M190.4 166.7v1.9M192.3 179.4l-1.1 2.8M196.4 167a1.13 1.13 0 0 1 1.4-.1h6.5a1.04 1.04 0 0 1 1.5 0 1.04 1.04 0 0 1 0 1.5 1.04 1.04 0 0 1-1.5 0h-6.5a1 1 0 0 1-1.4 0 1 1 0 0 1 0-1.4zM198.7 169.1l.1-.2a.72 .72 0 0 1 1.2 .2M198.9 169.1l.5-.3 .4 .3M200.7 164.3h.8M201.1 164.3v4.8M202.2 169.1l.1-.2a.75 .75 0 0 1 1.2 .2M202.4 169.1l.4-.3 .5 .3M204.3 179.8h2.3"/>
<path d="M205.4 179.8v2.2M211.8 166.7v1.9M213.7 165.7v.4M213.7 166.9v1.5M213.7 167.9h1.2v.5M213.7 166.2h1.2M213.8 169.1l.5-.3 .5 .3M214.9 165.7v.4M214.9 166.9v.5h-1.2M225.2 171.9l1.1 .5M251.1 166.9h3.3a1.02 1.02 0 0 1 1.4 .1 1.02 1.02 0 0 1 0 1.4 1.02 1.02 0 0 1-1.4 0h-3.3M251.1 164.9l.1-.4 .5-.3h13.6a.73 .73 0 0 1 .8 .7v2h-3.2a1.03 1.03 0 0 0-1.5 0 1.03 1.03 0 0 0 0 1.5 1.03 1.03 0 0 0 1.5 0h3.2v.7"/>
<path d="M251.5 164.3h-.4v4.8M252.2 169.1l.1-.2a.75 .75 0 0 1 1.2 .2M252.3 169.1l.5-.3 .5 .3M261.8 166.7v1.9M262.6 171.8h2M263.6 171.3h29.3M263.7 165.7v.4M263.7 166.9v1.5M263.7 167.9h1.2v.5M263.8 166.2h1.1M263.8 169.1l.5-.3 .6 .3M264.9 165.7v.4"/>
<path d="M264.9 166.9v.5h-1.2M283.6 177.1h-120M283.6 169.1v27M283.6 169.8h4.7M288.3 169.6l.3 .2h-.3M288.3 169.6v.2M288.3 169.8v25.5M290.9 171.3l.1 .6h-.3zM290.9 171.3v9.3M295.2 169.1l.1 .6h-.3zM295.2 169.1v11.5M297.2 169.1h-133.6v27h133.6"/>
<path d="M347.2 175.9v2.2M347.2 177h2.3M348.1 176.1l1.4 .9M349.5 177l-1.4 .8M132.9 196.2v26.4M139.2 183.1h2.5M139.2 183.1v27M141.7 183.1v27M157.1 195.6l-.1 27M157.1 195.1v.5M157.1 195.1h6.5M157.1 195.6l.2 .2"/>
<path d="M157.3 195.8h6M163.6 190.1h120M163.6 189.6h120M174.8 182.6h35.9M175 194.1l1.7 .7M175 193.5l2.1 .9M175.8 192.8l4.4 16.3h-22.6M176.4 194.9l.3 .5-.3 .1zM177.3 182.6l.6-.2v.3zM204.6 180.7l.8 1.3M206.3 180.7l-.9 1.3M226.3 192.8l-1.1 .4"/>
<path d="M262.3 181.6l.8-.3a1.8 1.8 0 0 1 2.1 .7 1.25 1.25 0 0 1-1.1 1.8 1.8 1.8 0 0 1-2.1-.6 1.28 1.28 0 0 1 .3-1.6zM262.3 182.6h2.5M263.6 194.9l.1 .6h-.3zM263.6 194.9l-.3 6.2h22.6M263.6 181.3v2.5M263.6 193.8h29.3M263.6 192.7v2.2M277.7 198.3h2.2M278 199.2l.8 1.4M278.8 198.3v2.3M279.6 199.2l-.8 1.4M283.6 195.3h4.7"/>
<path d="M288.3 195.3h.3M288.3 195.3v.3M288.3 195.6h-124.7l-.3 .2M288.6 195.3l-.3 .3M290.7 193.2h.3l-.1 .6zM290.9 184.1v9.7M295 195.5h.3l-.1 .6zM295.2 184.1v12M342.8 184.9h8.3M344.6 189.3h.3l-.1 .6zM344.8 184.9l.1 .6h-.3zM344.8 183v6.9"/>
<path d="M349.1 183l.6-.2v.4zM349.1 181v3.9a2.5 2.5 0 0 0-2.5 2.5 2.5 2.5 0 0 0 2.5 2.5M349.1 183h5.8M350.5 182.8l.6 .2-.6 .2zM351.1 181v3.9M351.1 184.9a2.5 2.5 0 0 1 2.5 2.5 2.5 2.5 0 0 1-2.5 2.5h-8.3M366.3 185.4h10.1M138.6 210.1v6l.7 4.2M138.6 210.1h.6M139.2 210.1l.7 9.6M139.2 210.1h2.5M139.9 219.7l.2 .1"/>
<path d="M139.9 219.7v.5M140.1 219.8v.5M140.2 219.4h2.1M140.2 219.4l-.3 .3M140.2 219.4l.1 .2M140.3 219.6h2M140.3 219.6l-.2 .2M141.7 210.1l.2 4.6 .4 4.7M142.3 219.4v.2M142.3 219.4h3M142.3 219.6h2.9M143.8 219.8v2.5"/>
<path d="M143.8 219.8h1.4M145.2 219.6v1.8M145.3 219.4l-.1 .2M145.3 219.4v2M157.1 201.6h24.6M159.6 217.9h1.9M159.8 209.4l-1.1 2.9M161.5 217.9v3.5M170.3 206.3h2.3M170.6 207.2l.8 1.3M171.4 206.3v2.2M172.3 207.2l-.9 1.3"/>
<path d="M185.2 201.8h1.3v2.7h-1.3M185.2 201.2v4h2.2v-4M185.5 205.2v16.9M188.9 201.2v4h9.4M196.4 201.3h1.3v2.6M196.4 201.2v2.7h1.9M197.7 215.6v2.9h-1.3M197.7 202.8h.6M198.3 202.8v1.1M198.3 203.9v18.7h-11.7v-1.8h11.7M198.3 202.8v-1.6h-16.6v22.1h-9.1v-1.7M198.3 215.6h-1.9v3.3h-10.9l-3.8-.8-22.1-.4v3.9"/>
<path d="M267.2 201.5l-1.1 2.8M130.8 222.6h26.2M132.7 222h.3l-.1 .6zM139.3 220.3a2.67 2.67 0 0 0 3 2.1M139.9 220.2l.2 .1M139.9 220.2l.3 1M139.9 220.2l-.6 .1M140.1 220.3l.2 .8M140.2 221.2a2.46 2.46 0 0 0 2.1 1.2M140.3 221.1l-.1 .1M140.3 221.1l.6 .6 1.4 .5M140.3 221.1h3.4"/>
<path d="M142.3 222.2v.2M142.3 222.4l3 .1M142.3 222.2l1.4 .1M143.8 222.3h1.4M145.2 221.4v.9M145.2 221.4h.1M145.2 222.3l.1 .2M145.2 222.3h.1M145.3 221.4v1.1M145.3 221.4l6.8 .2M152.1 221.6v1l-6.8-.1M152.1 221.6h29.6"/>
<path d="M159.6 221.4h1.9M175.5 223.3v2.7h3.7v-2.7M181.7 221.7l3.8 .4M185.5 222.1h1.1M188.2 222.6v2.7h8.4v-2.7M189.7 222.6v2.7M4 245.2h123v47.8M4 253.7h123M4 259.4h123M52.4 245.2v47.8M83.5 253.7v5.7M104.7 253.7v5.7"/>
<path d="M216 253h200M216 248h65M216 258h65M228.6 243v15M255.2 243v15M281 243v50M296 243v30M346 243v30M361 243v30M381 253v20M392 253v20M416 243h-200v50"/>
<path d="M4 265h123M4 270.6h123M4 276.2h123M84.9 279.3h1.3M85.5 278.6v1.3M216 278h65M216 273h200M216 263h165M216 268h65M231 263v15M256 263v15M311 273v20"/>
<path d="M393.4 260.5l9-2.5v10l-9-2.5zM4 281.8h123M4 287.4h123M83.5 287.4v5.6M84.9 280.6h1.3M104.7 287.4v5.6M267.4 287.2h1.2M267.4 286h1.2M268 285.5v1.1"/>
<circle cx="186.1" cy="58.5" r="1.05"/>
<circle cx="192.6" cy="58.5" r="1.72"/>
<circle cx="192.6" cy="58.5" r="1.68"/>
<circle cx="199.1" cy="58.5" r=".75"/>
<circle cx="199.1" cy="58.5" r=".5"/>
<circle cx="205.6" cy="58.5" r="1.73"/>
<circle cx="205.6" cy="58.5" r="1.68"/>
<circle cx="212.1" cy="58.5" r="1.05"/>
<circle cx="263.6" cy="57.8" r="1.1"/>
<circle cx="166.2" cy="65" r="1.51"/>
<circle cx="166.2" cy="73" r="1.5"/>
<circle cx="166.2" cy="65" r="1.41"/>
<circle cx="166.2" cy="73" r="1.43"/>
<circle cx="186.1" cy="79.5" r="1.06"/>
<circle cx="192.6" cy="79.5" r="1.72"/>
<circle cx="192.6" cy="79.5" r="1.68"/>
<circle cx="199.1" cy="79.5" r=".75"/>
<circle cx="199.1" cy="79.5" r=".5"/>
<circle cx="205.6" cy="79.5" r="1.69"/>
<circle cx="205.6" cy="79.5" r="1.73"/>
<circle cx="212.1" cy="79.5" r="1.06"/>
<circle cx="281.1" cy="73" r="1.5"/>
<circle cx="281.1" cy="65" r="1.42"/>
<circle cx="281.1" cy="65" r="1.49"/>
<circle cx="281.1" cy="73" r="1.43"/>
<circle cx="199.3" cy="85.7" r="1.36"/>
<circle cx="199.4" cy="85.7" r="1.3"/>
<circle cx="202.8" cy="85.7" r="1.3"/>
<circle cx="202.9" cy="85.7" r="1.34"/>
<circle cx="209.5" cy="90.6" r=".99"/>
<circle cx="252.8" cy="85.6" r="1.3"/>
<circle cx="252.8" cy="85.7" r="1.34"/>
<circle cx="188.1" cy="117.8" r="1.5"/>
<circle cx="188.1" cy="117.8" r="1.29"/>
<circle cx="188.1" cy="117.8" r="1.34"/>
<circle cx="195.6" cy="113.5" r=".99"/>
<circle cx="195.6" cy="113.6" r=".84"/>
<circle cx="195.6" cy="113.6" r=".51"/>
<circle cx="197.8" cy="113.7" r="1.1"/>
<circle cx="197.8" cy="113.7" r="1.15"/>
<circle cx="200.3" cy="113.7" r="1.15"/>
<circle cx="200.3" cy="113.7" r="1.1"/>
<circle cx="203.1" cy="117.8" r="1.5"/>
<circle cx="203.1" cy="117.8" r="1.29"/>
<circle cx="203.1" cy="117.9" r="1.35"/>
<circle cx="214.1" cy="117.8" r="1.5"/>
<circle cx="214.1" cy="117.8" r="1.29"/>
<circle cx="214.1" cy="117.8" r="1.34"/>
<circle cx="253.1" cy="117.8" r="1.35"/>
<circle cx="253.1" cy="117.8" r="1.32"/>
<circle cx="253.1" cy="117.8" r="1.51"/>
<circle cx="264.1" cy="117.8" r="1.31"/>
<circle cx="264.1" cy="117.9" r="1.35"/>
<circle cx="264.1" cy="117.8" r="1.51"/>
<circle cx="380.2" cy="116.7" r="1.5"/>
<circle cx="166.1" cy="125.5" r="1.5"/>
<circle cx="166.1" cy="125.5" r="1.42"/>
<circle cx="281.1" cy="125.5" r="1.42"/>
<circle cx="281.1" cy="125.5" r="1.5"/>
<circle cx="335.8" cy="131.2" r="2"/>
<circle cx="335.8" cy="136.2" r="2"/>
<circle cx="335.8" cy="131.2" r="1.7"/>
<circle cx="335.8" cy="136.2" r="2.1"/>
<circle cx="335.8" cy="131.2" r="2.1"/>
<circle cx="335.8" cy="136.2" r="1.7"/>
<circle cx="335.8" cy="131.2" r="1.75"/>
<circle cx="335.8" cy="136.2" r="1.75"/>
<circle cx="357" cy="131.2" r="1.71"/>
<circle cx="357" cy="131.2" r="1.75"/>
<circle cx="357" cy="136.2" r="1.71"/>
<circle cx="357" cy="136.2" r="1.75"/>
<circle cx="357" cy="136.2" r="2.11"/>
<circle cx="357" cy="131.2" r="2.11"/>
<circle cx="357" cy="131.2" r="2"/>
<circle cx="357" cy="136.2" r="2"/>
<circle cx="366.6" cy="130.4" r="1.5"/>
<circle cx="169.3" cy="179.6" r=".82"/>
<circle cx="176.1" cy="171.3" r="1.1"/>
<circle cx="187.8" cy="165.9" r=".62"/>
<circle cx="199.3" cy="165.9" r=".75"/>
<circle cx="199.4" cy="165.9" r=".6"/>
<circle cx="202.8" cy="165.9" r=".75"/>
<circle cx="202.8" cy="165.9" r=".6"/>
<circle cx="214.3" cy="165.9" r=".63"/>
<circle cx="226.1" cy="171.3" r="1.1"/>
<circle cx="252.8" cy="165.9" r=".74"/>
<circle cx="252.8" cy="165.9" r=".6"/>
<circle cx="263.6" cy="171.3" r="1.1"/>
<circle cx="264.3" cy="165.9" r=".63"/>
<circle cx="277.8" cy="179.6" r=".83"/>
<circle cx="169.3" cy="185.6" r=".82"/>
<circle cx="176.1" cy="193.8" r="1.1"/>
<circle cx="176.1" cy="182.6" r="1.24"/>
<circle cx="191.7" cy="180.8" r=".99"/>
<circle cx="226.1" cy="193.8" r="1.1"/>
<circle cx="226.1" cy="182.6" r="1.24"/>
<circle cx="263.1" cy="182.6" r="3.5"/>
<circle cx="263.6" cy="193.8" r="1.1"/>
<circle cx="277.8" cy="185.6" r=".83"/>
<circle cx="159.3" cy="210.8" r=".99"/>
<circle cx="266.6" cy="202.9" r=".99"/>
</g>
<path d="M412.4 262.3a2.5 2.5 0 0 0-4.1-1.1 2.5 2.5 0 0 0 1 4.2 2.5 2.5 0 0 0 3.2-2.9l-.1-.2" fill="none" stroke="#000" stroke-width=".3" stroke-dasharray="30.5 1.3 1.3 1.3" stroke-dashoffset="24.5" stroke-linecap="butt"/>
<path d="M414.8 261.5a5 5 0 0 0-8.3-2 5 5 0 0 0 2.2 8.3 5 5 0 0 0 6.2-6l-.1-.3" fill="none" stroke="#000" stroke-width=".3" stroke-dasharray="30.5 1.3 1.3 1.3" stroke-dashoffset="16.7" stroke-linecap="butt"/>
<path d="M346.4 126.8v16.6" fill="none" stroke="#000" stroke-width=".3" stroke-dasharray="30.5 1.3 1.3 1.3" stroke-dashoffset="24.1"/>
<path d="M262.4 182.6h-1.3M263.6 181.3v-1.2M263.6 183.8v1.3M264.9 182.6h1.2" fill="none" stroke="#000" stroke-width=".3" stroke-dasharray="30.5 1.3 1.3 1.3"/>
<path d="M410 255.7v14.9" fill="none" stroke="#000" stroke-width=".3" stroke-dasharray="30.5 1.3 1.3 1.3" stroke-dashoffset="25"/>
<path d="M403.4 263l12.6-.1" fill="none" stroke="#000" stroke-width=".3" stroke-dasharray="30.5 1.3 1.3 1.3" stroke-dashoffset="26.1"/>
<path d="M216 248v5" fill="none" stroke="#000" stroke-width=".3" stroke-dasharray="30.5 1.3 1.3 1.3" stroke-dashoffset="29.9"/>
<path d="M165.1 80v-21M199.1 79.5v-21M249.1 79.9v-21M282.9 79.7v-21" fill="none" stroke="#f00" stroke-width=".3" stroke-dasharray="30.5 1.3 1.3 1.3" stroke-dashoffset="21.9"/>
<g fill="#000">
<path d="M332.5 138.3l.5-.3-.3 .5z"/>
<path d="M138.6 14.1l.6-.1v.3zM198.5 14l.6 .1-.6 .2zM138.6 21.6l.6-.2v.3zM164.5 21.4l.6 .2-.6 .1z"/>
<path d="M186.1 49.9l.6-.1v.3zM211.5 49.8l.6 .1-.6 .2zM186.1 80.6l-.2 .6h.3zM199.1 80.3l-.2 .6h.3zM138.6 159.7l.6-.2v.3zM175.5 159.5l.6 .2-.6 .1zM177.3 182.6l.6 .1v-.3zM176.4 194.9v.6l.3-.1zM263.6 194.9l-.2 .6h.3z"/>
<path d="M217 58.5l.1 .6h-.2zM216.9 78.9h.2l-.1 .6zM390.8 109.5l.1 .6h-.3zM390.6 138.8h.3l-.1 .6zM290.9 171.3l.1 .6h-.3zM290.7 193.2h.3l-.1 .6zM295.2 169.1l.1 .6h-.3zM295 195.5h.3l-.1 .6zM344.8 184.9l.1 .6h-.3zM344.6 189.3h.3l-.1 .6z"/>
<path d="M227.5 44.5l.6 .2-.6 .1zM170.1 44.7l.6-.2v.3z"/>
<path d="M288 49.3l.6 .2-.6 .1zM282.9 49.5l.6-.2v.3zM248.5 13.9l.6 .1-.6 .1zM199.1 14l.6-.1v.2z"/>
<path d="M138.6 105.9l.6-.2v.3zM288 105.7l.6 .2-.6 .1zM226.1 159.7l.6-.2v.3zM263 159.5l.6 .2-.6 .1zM176.1 159.7l.6-.2v.3zM225.5 159.5l.6 .2-.6 .1z"/>
<path d="M288 159.5l.6 .2-.6 .1zM263.6 159.7l.6-.2v.3zM350.5 182.8l.6 .2-.6 .2zM349.1 183l.6-.2v.4z"/>
<path d="M346.4 149.4l.6-.1v.3zM359.3 149.3l.6 .1-.6 .2z"/>
<path d="M345.8 149.3l.6 .1-.6 .2zM333 149.4l.6-.1v.3z"/>
<path d="M132.7 222h.3l-.1 .6zM132.9 170.6l.1 .6h-.3z"/>
</g>
<g font-size="6.3">
<text x="282.1" y="250.3">名称</text>
<text x="347.1" y="250.3">图号</text>
<text x="282.1" y="260.3">材质</text>
<text x="347.1" y="260.3">质量</text>
<text x="383.3" y="262.1">视</text>
<text x="383.3" y="269.9">图</text>
<text x="282.1" y="270.3">版次</text>
<text x="347.1" y="270.3">比例</text>
</g>
<g font-size="4.2">
<text x="4.8" y="237.6">注意：1.行走平行度（正面+侧面），450行程内，≤±0.03mm，1000行程内，≤±0.05mm。</text>
<text x="12.2" y="243.3">2.本体形变，450行程内，≤±0.03mm，1000行程内，≤±0.05mm。</text>
<text x="18.6" y="251.3">型号/规格</text>
<text x="70.6" y="251.3">GTH5-100-BR-M10-C4</text>
<text x="301.9" y="249.5">GTH5-100-BR-M10-C4</text>
<text x="14.4" y="258.3">螺杆型号/规格</text>
<text x="19.7" y="263.9">有效行程</text>
<text x="63.7" y="258.3">1205</text>
<text x="86.5" y="263.9">100</text>
<text x="89.9" y="258.3">1210</text>
<text x="111.7" y="258.3">1220</text>
<text x="19.7" y="269.5">精度等级</text>
<text x="87.6" y="269.5">C7</text>
<text x="259" y="267">2022/7/25</text>
<text x="19.7" y="275.2">马达容量</text>
<text x="86.5" y="275.2">M10</text>
<text x="15.4" y="280.8">重复定位精度</text>
<text x="86.7" y="280.8">0.02</text>
<text x="9.1" y="286.4">感应开关方式及数量</text>
<text x="72.7" y="286.4">外挂型三只（C4）</text>
<text x="15.5" y="292">建议最快速度</text>
<text x="60.5" y="292">250MM/S</text>
<text x="86.7" y="292">500MM/S</text>
<text x="107.4" y="292">1000MM/S</text>
</g>
<g font-size="4.1">
<text x="268.6" y="184.2">I</text>
<text x="370.3" y="184.2">I</text>
<text x="366.3" y="189.4">1 : 1</text>
</g>
<g font-size="3.5">
<text x="157" y="15.4">121 滑台原点位置</text>
<text x="209.3" y="15.2">100 有效行程</text>
<text x="148.2" y="21.1">53</text>
<text x="155.6" y="21.1">1</text>
<text x="142.3" y="24.6">滑台极限位置</text>
<text x="202.4" y="45.9">116</text>
<text x="203.3" y="51.2">52</text>
<text x="291.9" y="50.7">11.50</text>
<text x="304.6" y="50.7">1 滑台极限位置</text>
<text x="218.3" y="70.4" transform="rotate(-90 218.3 70.4)">42</text>
<text x="165.1" y="91.9">4 x M5 贯穿</text>
<text x="200.7" y="91.9">2 x</text>
<text x="212.2" y="91.9">3 H7</text>
<text x="226.1" y="91.9">7</text>
<text x="216.8" y="107.1">300</text>
<text x="392" y="126.1" transform="rotate(-90 392 126.1)">60</text>
<text x="318.3" y="141">基准面</text>
<text x="335.1" y="150.7">26.70</text>
<text x="351.4" y="150.7">27</text>
<text x="156.2" y="160.9">75</text>
<text x="201.8" y="160.9">100</text>
<text x="243.8" y="160.9">75</text>
<text x="271.7" y="160.9">50</text>
<text x="342.5" y="179.5" transform="rotate(-90 342.5 179.5)">+0.012</text>
<text x="346" y="177.7" transform="rotate(-90 346 177.7)">0</text>
<text x="349.6" y="175.2" transform="rotate(-90 349.6 175.2)">6</text>
<text x="183" y="182.1">2 x</text>
<text x="194.5" y="182.1">5 H7</text>
<text x="208.4" y="182.1">6</text>
<text x="292.1" y="184.1" transform="rotate(-90 292.1 184.1)">45</text>
<text x="296.5" y="184.1" transform="rotate(-90 296.5 184.1)">54</text>
<text x="346" y="183" transform="rotate(-90 346 183)">5</text>
<text x="354.9" y="184.3">2</text>
<text x="134.1" y="196.2" transform="rotate(-90 134.1 196.2)">104</text>
<text x="265" y="200.6">4 x M5</text>
<text x="281.6" y="200.6">15</text>
<text x="157.7" y="208.6">2 x M5</text>
<text x="174.3" y="208.6">15</text>
<text x="269.4" y="204.1">4.40 贯穿</text>
<text x="162" y="212.1">4.40 贯穿</text>
<text x="221.4" y="246.8">1</text>
<text x="221.4" y="251.8">2</text>
<text x="218.8" y="256.8">序号</text>
<text x="232.2" y="256.8">修 订 版 次</text>
<text x="257.5" y="256.8">设计变更编号</text>
<text x="228.2" y="261.8">设</text>
<text x="240.1" y="261.8">计</text>
<text x="252" y="261.8">变</text>
<text x="263.9" y="261.8">更</text>
<text x="219.1" y="266.7">设 计</text>
<text x="368.3" y="269.3">1:2</text>
<text x="219.1" y="271.7">校 核</text>
<text x="219.1" y="276.7">批 准</text>
<text x="222.9" y="282.7">技术要求：</text>
<text x="231.8" y="287.3">1、未标注公差全部 0.1</text>
<text x="231.7" y="291.8">2、未标注倒角全部C0.3</text>
</g>
</svg>
